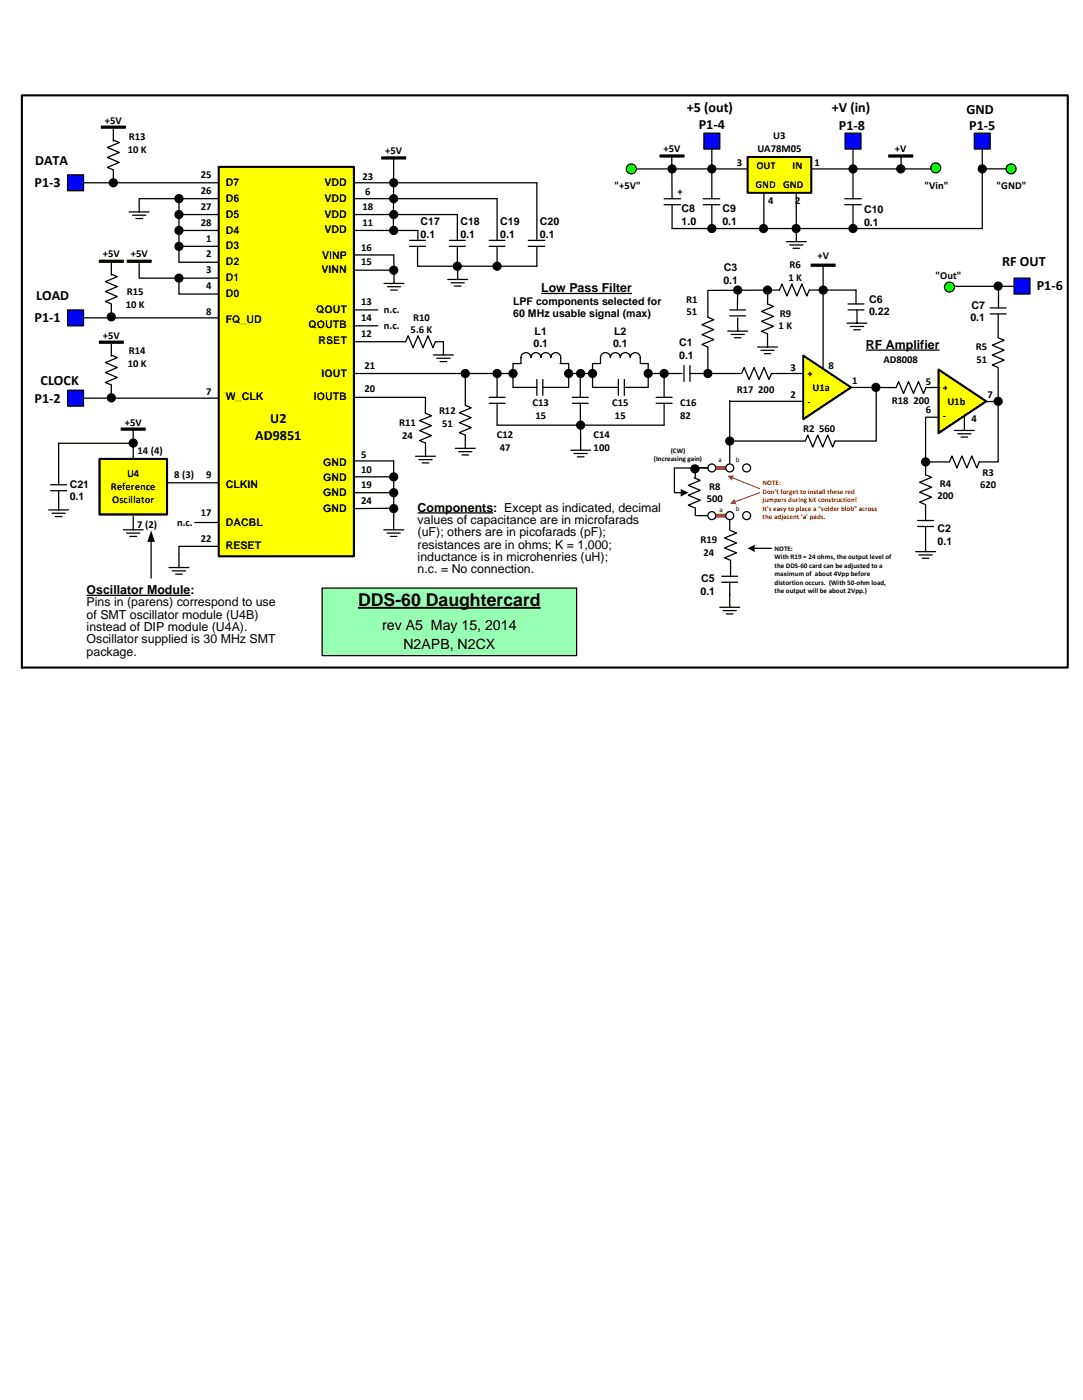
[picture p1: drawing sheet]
<svg xmlns="http://www.w3.org/2000/svg" width="216mm" height="280mm" viewBox="0 0 216 280" stroke-linecap="round" stroke-linejoin="round" font-family="sans-serif">
<path d="M4.4 19.1h208.7v114.2h-208.7z" fill="none" stroke="#000" stroke-width=".42"/>
<path d="M43.7 33.3h26.9v77.8h-26.9z" fill-rule="evenodd" fill="#ff0"/>
<path d="M43.7 33.3h26.9v77.8h-26.9z" fill="none" stroke="#000" stroke-width=".42"/>
<g fill="none" stroke="#000" stroke-width=".25">
<path d="M16.7 36.5h27M27.8 39.7h15.9M35.7 39.7v12.7h8M70.6 39.7h28.6v8.3M70.6 36.5h36.6v11.3M76.2 31.4h4.8v.4h-4.8zM78.6 31.8l-.1 14.2M25.4 52h4.8v.4h-4.8zM27.8 52.4v3.2h15.9M35.7 42.9h8M35.7 49.2h8M35.7 46h8"/>
<path d="M35.7 55.6v3.1h8M70.6 42.9h20.7v5.1M70.6 46h12.8v1.8M81.8 48h3.1M81.8 49.2h3.1M83.3 49.2v4h23.9v-4M89.7 48h3.2M89.7 49.2h3.2M91.3 49.2v4M97.6 48h3.2M97.6 49.2h3.2M99.2 49.2v4"/>
<path d="M105.4 48h3.3M105.4 49.2h3.3M70.6 79.4h14.3v3.2M70.6 74.6h31.8M92.9 74.6v6.4l1.2 .5-2.4 1 2.4 .9-2.4 1 2.4 1-2.4 1 1.2 .5M97.6 79.4h3.2M99.2 74.6v4.8M104 72.6h-1.6v4.8h4.8M104 72.5v-1.1a.99 .99 0 0 1 1-1 .99 .99 0 0 1 1 1 .99 .99 0 0 1 1-1 .99 .99 0 0 1 .9 1 .99 .99 0 0 1 1-1 .99 .99 0 0 1 1 1 .99 .99 0 0 1 1-1 .99 .99 0 0 1 1 1v1.1M107.2 75.8v3.2M108.3 75.8v3.2M111.8 72.6h1.7v4.8h-5.2"/>
<path d="M113.5 74.6h4.8M114.2 79.4h3.2M115.8 74.6v4.8M119.9 72.5v-1.1a.99 .99 0 0 1 .9-1 .99 .99 0 0 1 1 1 .99 .99 0 0 1 1-1 .99 .99 0 0 1 1 1 .99 .99 0 0 1 1-1 .99 .99 0 0 1 1 1 .99 .99 0 0 1 1-1 .99 .99 0 0 1 1 1v1.1M119.9 72.6h-1.6v4.8h5.1M123.4 75.8v3.2M124.6 75.8v3.2M127.8 72.6h1.6v4.8h-4.8M129.4 74.6h6.7M132.6 74.6v4.8M70.6 92.1h8v11.1M70.6 95.2h8"/>
<path d="M70.6 98.4h8M84.9 82.6l1.2 .4-2.4 1 2.4 1-2.4 1 2.4 1-2.4 1 1.2 .5M97.6 80.6h3.2M99.2 80.6v4.3h33.4v-4.3M114.2 80.6h3.2M115.8 80.6l.1 6.7M78.6 101.5l-8 .1"/>
<circle cx="35.7" cy="39.7" r=".79"/>
<circle cx="35.7" cy="42.9" r=".79"/>
<circle cx="35.7" cy="49.2" r=".79"/>
<circle cx="35.7" cy="55.6" r=".79"/>
<circle cx="35.7" cy="46" r=".79"/>
<circle cx="78.6" cy="42.9" r=".79"/>
<circle cx="78.6" cy="46" r=".79"/>
<circle cx="91.3" cy="53.2" r=".79"/>
<circle cx="99.2" cy="53.2" r=".79"/>
<circle cx="92.9" cy="74.6" r=".79"/>
<circle cx="99.2" cy="74.6" r=".79"/>
<circle cx="102.4" cy="74.6" r=".79"/>
<circle cx="113.5" cy="74.6" r=".79"/>
<circle cx="115.9" cy="74.6" r=".79"/>
<circle cx="118.3" cy="74.6" r=".79"/>
<circle cx="129.4" cy="74.6" r=".79"/>
<circle cx="132.6" cy="74.6" r=".79"/>
<circle cx="78.6" cy="98.4" r=".79"/>
<circle cx="78.6" cy="95.2" r=".79"/>
<circle cx="115.9" cy="84.9" r=".79"/>
<circle cx="78.6" cy="101.6" r=".79"/>
</g>
<g fill="#000">
<circle cx="35.7" cy="39.7" r=".79"/>
<circle cx="35.7" cy="42.9" r=".79"/>
<circle cx="35.7" cy="49.2" r=".79"/>
<circle cx="35.7" cy="55.6" r=".79"/>
<circle cx="35.7" cy="46" r=".79"/>
<circle cx="78.6" cy="42.9" r=".79"/>
<circle cx="78.6" cy="46" r=".79"/>
<circle cx="91.3" cy="53.2" r=".79"/>
<circle cx="99.2" cy="53.2" r=".79"/>
<circle cx="92.9" cy="74.6" r=".79"/>
<circle cx="99.2" cy="74.6" r=".79"/>
<circle cx="102.4" cy="74.6" r=".79"/>
<circle cx="113.5" cy="74.6" r=".79"/>
<circle cx="115.9" cy="74.6" r=".79"/>
<circle cx="118.3" cy="74.6" r=".79"/>
<circle cx="129.4" cy="74.6" r=".79"/>
<circle cx="132.6" cy="74.6" r=".79"/>
<circle cx="78.6" cy="98.4" r=".79"/>
<circle cx="78.6" cy="95.2" r=".79"/>
<circle cx="115.9" cy="84.9" r=".79"/>
<circle cx="78.6" cy="101.6" r=".79"/>
</g>
<path d="M76.2 31.6h4.8M25.4 52.2h4.8" fill="none" stroke="#000" stroke-width=".4"/>
<path d="M13.5 34.9h3.2v3.2h-3.2z" fill-rule="evenodd" fill="#00f"/>
<path d="M13.5 34.9h3.2v3.2h-3.2zM16.7 63.5h27" fill="none" stroke="#000" stroke-width=".25"/>
<path d="M13.5 61.9h3.2v3.2h-3.2z" fill-rule="evenodd" fill="#00f"/>
<path d="M13.5 61.9h3.2v3.2h-3.2zM16.7 79.5h27" fill="none" stroke="#000" stroke-width=".25"/>
<path d="M13.5 78h3.2v3.1h-3.2z" fill-rule="evenodd" fill="#00f"/>
<path d="M13.5 78h3.2v3.1h-3.2z" fill="none" stroke="#000" stroke-width=".25"/>
<path d="M19.8 91.7h13.5v11.1h-13.5z" fill-rule="evenodd" fill="#ff0"/>
<path d="M19.8 91.7h13.5v11.1h-13.5z" fill="none" stroke="#000" stroke-width=".42"/>
<g fill="none" stroke="#000" stroke-width=".25">
<path d="M10.1 96.8h3.2M10.1 98h3.2M24.2 85.5h4.8v.4h-4.8zM26.6 85.5v6.2M33.2 96.4h10.5M38.9 104.4h4.8M43.7 109.1h-8v1.6"/>
<circle cx="26.6" cy="88.5" r=".79"/>
</g>
<path d="M24.2 85.7h4.8" fill="none" stroke="#000" stroke-width=".4"/>
<circle cx="26.6" cy="88.5" r=".79" fill="#000"/>
<path d="M160.3 71l9.6 6.4-9.6 6.3z" fill="#ff0"/>
<path d="M160.3 71l9.6 6.4-9.6 6.3z" fill="none" stroke="#000" stroke-width=".42"/>
<path d="M187.3 73.8l9.5 6.4-9.5 6.3z" fill="#ff0"/>
<path d="M187.3 73.8l9.5 6.4-9.5 6.3z" fill="none" stroke="#000" stroke-width=".42"/>
<g fill="none" stroke="#000" stroke-width=".25">
<path d="M70.6 50.9h8M70.6 54h8M141.3 58.1v5.3l1.2 .5-2.4 1 2.4 .9-2.4 1 2.4 1-2.4 1 1.2 .5v5.3M141.3 58l14.3-.1 .5-1.1 1 2.3 1-2.3 .9 2.3 1-2.3 1 2.3 .5-1.2h9.4v2.8M147.2 58v3.9M153.3 58l-.1 2.7 1.2 .5-2.4 1 2.4 1-2.4 1 2.4 1-2.4 1 1.2 .5M161.9 52.8h4.8v.4h-4.8zM164.3 53.2v20.6M190.5 57.2h13M199.3 57.2v4.3M70.6 61.9h4.8M70.6 65.1h4.8"/>
<path d="M70.6 68.3h10.4M131 79.4h3.1M136.5 73v3.2M137.7 74.6h10.1M137.7 73v3.2M145.7 61.9h3.1M145.7 63.1h3.1M169.3 61.9h3.1M169.3 60.7h3.1M169.9 77.4h9M174.9 77.3v10.8M197.6 61.5h3.2"/>
<path d="M197.6 62.7h3.2M199.2 73.6v18.7h-3.7l-.5 1.2-1-2.4-1 2.4-1-2.4-1 2.4-1-2.4-.5 1.2h-4.8M199.2 62.7v4.8l1.2 .5-2.4 1 2.4 .9-2.4 1 2.4 1-2.4 1 1.2 .5M131 80.6h3.1M134.6 93.7v4.7h1.5M138.6 95.5l1.2 .5-2.4 1 2.4 .9-2.4 1 2.4 1-2.4 1 1.2 .5M145.7 80.2h14.6M145.7 80v12.7M145.8 88.1h14.8M160.7 88.1l.5-1.2 1 2.4 1-2.4 1 2.4 1-2.4 1 2.4 .5-1.2h8.1M187.1 83.3h-2.4v11.6l1.2 .4-2.3 1 2.3 1-2.3 1 2.3 1-2.3 1 1.1 .5v3.2M199.2 80.2h-2.5"/>
<path d="M144.1 115.1h3.1M144.1 116.3h3.1M145.7 103.7v2.2M145.7 116.3v2.6M183.2 104h3.1M183.2 105.2h3.1M184.7 105.2v2.4"/>
<circle cx="147.2" cy="57.9" r=".79"/>
<circle cx="153.2" cy="57.9" r=".79"/>
<circle cx="164.3" cy="57.9" r=".79"/>
<circle cx="174.8" cy="77.4" r=".79"/>
<circle cx="145.7" cy="88.1" r=".79"/>
<circle cx="184.7" cy="92.3" r=".79"/>
<circle cx="199.2" cy="80.2" r=".79"/>
</g>
<path d="M161.9 53h4.8" fill="none" stroke="#000" stroke-width=".4"/>
<g fill="#000">
<path d="M135.9 97.7l1.5 .7-1.5 .8z"/>
<circle cx="147.2" cy="57.9" r=".79"/>
<circle cx="153.2" cy="57.9" r=".79"/>
<circle cx="164.3" cy="57.9" r=".79"/>
<circle cx="174.8" cy="77.4" r=".79"/>
<circle cx="145.7" cy="88.1" r=".79"/>
<circle cx="184.7" cy="92.3" r=".79"/>
<circle cx="199.2" cy="80.2" r=".79"/>
</g>
<circle cx="189.5" cy="57.3" r=".99" fill="#0f0"/>
<g fill="none" stroke="#000" stroke-width=".25">
<path d="M11.7 98v1.2"/>
<circle cx="189.5" cy="57.3" r=".99"/>
<circle cx="199.2" cy="57.1" r=".79"/>
</g>
<circle cx="199.2" cy="57.1" r=".79" fill="#000"/>
<path d="M64.3 117.5h50.8v13.5h-50.8z" fill-rule="evenodd" fill="#97ffb1"/>
<path d="M64.3 117.5h50.8v13.5h-50.8z" fill="none" stroke="#000" stroke-width=".25"/>
<path d="M71.5 121.4h36.4" fill="none" stroke="#000" stroke-width=".37"/>
<path d="M149.2 31.4h12.7v7.1h-12.7z" fill-rule="evenodd" fill="#ff0"/>
<path d="M149.2 31.4h12.7v7.1h-12.7z" fill="none" stroke="#000" stroke-width=".42"/>
<g fill="none" stroke="#000" stroke-width=".25">
<path d="M127 33.7h22.2M131.8 31h4.7v.4h-4.7zM132.6 39.7h3.3M134.1 31v8.7M140.4 39.7h3.3M142.1 29.8v9.9M152.5 38.5v6.5M158.9 38.5v7.1M161.9 33.7h23.8M168.6 39.7h3.3M170.3 29.7v10M177.4 31h4.8v.4h-4.8z"/>
<path d="M132.6 40.9h3.3M134.1 40.9v4.8h61.8M140.4 40.9h3.3M142.1 40.9v4.8M168.6 40.9h3.3"/>
</g>
<path d="M131.8 31.2h4.7M177.4 31.2h4.8" fill="none" stroke="#000" stroke-width=".4"/>
<path d="M140.5 26.6h3.2v3.2h-3.2z" fill-rule="evenodd" fill="#00f"/>
<path d="M140.5 26.6h3.2v3.2h-3.2z" fill="none" stroke="#000" stroke-width=".25"/>
<path d="M168.7 26.6h3.1v3.2h-3.1z" fill-rule="evenodd" fill="#00f"/>
<path d="M168.7 26.6h3.1v3.2h-3.1z" fill="none" stroke="#000" stroke-width=".25"/>
<path d="M194.5 26.6h3.1v3.2h-3.1z" fill-rule="evenodd" fill="#00f"/>
<g fill="none" stroke="#000" stroke-width=".25">
<path d="M194.5 26.6h3.1v3.2h-3.1zM196.1 29.8v15.9M196.1 33.7h4.7M170.3 40.9v4.7"/>
<circle cx="134.1" cy="33.7" r=".79"/>
<circle cx="142.1" cy="33.7" r=".79"/>
<circle cx="170.3" cy="33.7" r=".79"/>
<circle cx="142.1" cy="45.7" r=".79"/>
<circle cx="152.4" cy="45.7" r=".79"/>
<circle cx="158.9" cy="45.7" r=".79"/>
<circle cx="141.3" cy="74.6" r=".79"/>
</g>
<g fill="#000">
<circle cx="134.1" cy="33.7" r=".79"/>
<circle cx="142.1" cy="33.7" r=".79"/>
<circle cx="170.3" cy="33.7" r=".79"/>
<circle cx="142.1" cy="45.7" r=".79"/>
<circle cx="152.4" cy="45.7" r=".79"/>
<circle cx="158.9" cy="45.7" r=".79"/>
<circle cx="141.3" cy="74.6" r=".79"/>
</g>
<circle cx="186.8" cy="33.5" r=".99" fill="#0f0"/>
<circle cx="186.8" cy="33.5" r=".99" fill="none" stroke="#000" stroke-width=".25"/>
<circle cx="201.8" cy="33.7" r=".99" fill="#0f0"/>
<circle cx="201.8" cy="33.7" r=".99" fill="none" stroke="#000" stroke-width=".25"/>
<circle cx="126" cy="33.7" r=".99" fill="#0f0"/>
<g fill="none" stroke="#000" stroke-width=".25">
<path d="M78.6 50.9v3.1M81 68.3l.5-1.2 1 2.4 .9-2.4 1 2.4 1-2.4 1 2.4 .5-1.2h1.6M30.2 108.1v7.4"/>
<circle cx="126" cy="33.7" r=".99"/>
<circle cx="78.6" cy="54" r=".79"/>
</g>
<g fill="#000">
<path d="M30.2 106l.7 2.3h-1.5z"/>
<circle cx="78.6" cy="54" r=".79"/>
</g>
<path d="M108 58.6h18.1M17.3 118.9h20.7M83.4 102.5h15.1" fill="none" stroke="#000" stroke-width=".26"/>
<path d="M202.4 55.6h3.2v3.1h-3.2z" fill-rule="evenodd" fill="#00f"/>
<g fill="none" stroke="#000" stroke-width=".25">
<path d="M179.9 31.2v2.5M202.4 55.6h3.2v3.1h-3.2z"/>
<circle cx="179.8" cy="33.7" r=".79"/>
<circle cx="196.1" cy="33.7" r=".79"/>
<circle cx="170.3" cy="45.6" r=".79"/>
</g>
<g fill="#000">
<circle cx="179.8" cy="33.7" r=".79"/>
<circle cx="196.1" cy="33.7" r=".79"/>
<circle cx="170.3" cy="45.6" r=".79"/>
</g>
<circle cx="149" cy="93.5" r=".79" fill="#fff"/>
<g fill="none" stroke="#000" stroke-width=".25">
<path d="M27.8 39.7v2.6M25.8 42.3h4M26.5 43h2.6M27.1 43.7h1.3M76.7 56.6h3.9M77.3 57.3h2.7M78 57.9h1.3M78.6 54v2.6M89.4 55.8h3.9M90 56.5h2.7M90.7 57.2h1.3M91.3 53.2v2.6"/>
<path d="M157 48.3h3.9M157.6 48.9h2.7M158.3 49.6h1.3M158.9 45.6v2.7M86.5 70.9h4M87.2 71.6h2.6M87.8 72.2h1.4M88.5 68.3v2.6M145.3 66.1h3.9M145.9 66.8h2.7M146.6 67.5h1.3M147.2 63.5v2.6"/>
<path d="M151.2 69.3h4M151.9 70h2.6M152.5 70.6h1.4M153.2 66.7v2.6M169.1 64.6h3.9M169.7 65.2h2.7M170.4 65.9h1.3M171.1 61.9v2.7M11.7 99.2v2.7M82.9 91.1h4M83.6 91.8h2.7M84.3 92.5h1.3"/>
<path d="M84.9 88.5v2.6M90.9 89.6h4M91.5 90.2h2.7M92.2 90.9h1.3M92.9 86.9v2.7M113.9 89.9h4M114.6 90.6h2.6M115.2 91.3h1.4M115.9 87.3v2.6M190.5 86h4M191.2 86.6h2.6M191.8 87.3h1.3"/>
<path d="M192.5 83.3v2.7M9.7 101.9h4M10.4 102.5h2.6M11 103.2h1.4M24.6 105.8h4M25.3 106.5h2.6M25.9 107.2h1.4M26.6 103.2v2.6M33.7 113.4h4M34.4 114h2.6M35.1 114.7h1.3M35.7 110.7v2.7"/>
<path d="M76.6 105.8h4M77.3 106.5h2.6M77.9 107.2h1.3M78.6 103.2v2.6M139 103h3.1M145.7 118.7v2.6M182.8 110.2h3.9M183.4 110.9h2.7M184.1 111.5h1.3M184.7 107.6v2.6M143.7 121.3h3.9M144.3 122h2.7"/>
<path d="M145 122.6h1.3"/>
<circle cx="149" cy="93.5" r=".79"/>
</g>
<path d="M142.9 93.5h2.8" fill="none" stroke="#f00" stroke-width=".76"/>
<path d="M172.8 69.9h14.7" fill="none" stroke="#000" stroke-width=".26"/>
<circle cx="142.1" cy="93.5" r=".79" fill="#fff"/>
<g fill="none" stroke="#000" stroke-width=".25">
<path d="M20.2 25.2h4.8v.4h-4.8zM22.6 28l1.2 .5-2.4 1 2.4 1-2.4 1 2.4 .9-2.4 1 1.2 .5M22.6 25.8v2.4M22.6 34v2.4M19.8 52h4.8v.4h-4.8zM22.2 54.8l1.2 .5-2.4 1 2.4 .9-2.4 1 2.4 1-2.4 1 1.2 .5M22.2 52.6v2.4M19.8 68.2h4.8v.4h-4.8zM22.2 70.9l1.2 .5-2.4 1 2.4 1-2.4 1 2.4 1-2.4 1 1.2 .5M22.2 60.8v2.4M22.2 68.8v2.3M22.2 77v2.3"/>
<path d="M148 74.6l.5-1.2 1 2.4 1-2.4 1 2.4 1-2.4 1 2.4 .5-1.2M154.1 74.6h6.2M187.6 77.4h-2.8l-.5 1.2-1-2.4-1 2.4-1-2.4-1 2.4-.9-2.4-.5 1.2M11.7 88.5v8.3M11.8 88.5h14.8M141.4 93.4h-2.6v2.1M138.8 101.4v1.6M145.8 106l1.2 .5-2.4 1 2.4 1-2.4 .9 2.4 1-2.4 1 1.2 .5v3.3"/>
<circle cx="22.6" cy="36.5" r=".79"/>
<circle cx="78.6" cy="39.7" r=".79"/>
<circle cx="78.6" cy="36.5" r=".79"/>
<circle cx="22.2" cy="63.3" r=".79"/>
<circle cx="22.2" cy="79.5" r=".79"/>
<circle cx="142.1" cy="93.5" r=".79"/>
</g>
<path d="M142.9 103h3" fill="none" stroke="#f00" stroke-width=".76"/>
<g fill="#000">
<circle cx="22.6" cy="36.5" r=".79"/>
<circle cx="78.6" cy="39.7" r=".79"/>
<circle cx="78.6" cy="36.5" r=".79"/>
<circle cx="22.2" cy="63.3" r=".79"/>
<circle cx="22.2" cy="79.5" r=".79"/>
</g>
<path d="M20.2 25.4h4.8M19.8 52.2h4.8M19.8 68.4h4.8" fill="none" stroke="#000" stroke-width=".4"/>
<circle cx="145.7" cy="103" r=".79" fill="#fff"/>
<circle cx="145.7" cy="103" r=".79" fill="none" stroke="#000" stroke-width=".25"/>
<circle cx="149" cy="103" r=".79" fill="#fff"/>
<circle cx="149" cy="103" r=".79" fill="none" stroke="#000" stroke-width=".25"/>
<circle cx="142.1" cy="103" r=".79" fill="#fff"/>
<g fill="none" stroke="#000" stroke-width=".25">
<path d="M134.5 93.5h6.8"/>
<circle cx="142.1" cy="103" r=".79"/>
</g>
<circle cx="145.7" cy="93.5" r=".79" fill="#fff"/>
<g fill="none" stroke="#000" stroke-width=".25">
<path d="M150.4 109.5h3.6"/>
<circle cx="138.7" cy="93.7" r=".79"/>
<circle cx="145.7" cy="93.5" r=".79"/>
</g>
<g fill="#000">
<path d="M149.2 109.5l1.5-.7a1.7 1.7 0 0 0 0 1.5z" fill-rule="evenodd"/>
<circle cx="138.7" cy="93.7" r=".79"/>
</g>
<path d="M146.1 95.4l5.5 2.2" fill="none" stroke="#f00" stroke-width=".2"/>
<path d="M145.3 95.1l1.3-.1-.4 .4-.1 .6z" fill-rule="evenodd" fill="#f00"/>
<path d="M151.6 98.4l-5 1.9" fill="none" stroke="#f00" stroke-width=".2"/>
<path d="M146.6 99.6l.1 .6 .3 .5-1.3-.1z" fill-rule="evenodd" fill="#f00"/>
<text font-size="3.5" x="71.5" y="121">DDS-60 Daughtercard</text>
<g font-size="2.8">
<text x="137.1" y="22.3">+5 (out)</text>
<text x="166" y="22.3">+V (in)</text>
<text x="192.9" y="22.7">GND</text>
<text x="139.5" y="25.9">P1-4</text>
<text x="167.4" y="26.1">P1-8</text>
<text x="193.4" y="26.1">P1-5</text>
<text x="7" y="32.9">DATA</text>
<text x="6.9" y="37.4">P1-3</text>
<text x="200.1" y="53.2">RF OUT</text>
<text x="7.2" y="59.9">LOAD</text>
<text x="206.9" y="58">P1-6</text>
<text x="6.9" y="64.3">P1-1</text>
<text x="8.1" y="76.8">CLOCK</text>
<text x="6.9" y="80.5">P1-2</text>
<text x="51" y="87.9">AD9851</text>
<text x="53.9" y="84.5">U2</text>
<text x="76.3" y="125.9">rev A5 May 15, 2014</text>
<text x="80.5" y="129.7">N2APB, N2CX</text>
</g>
<g font-size="2.5">
<text x="108" y="58.4">Low Pass Filter</text>
<text x="172.8" y="69.7">RF Amplifier</text>
<text x="83.4" y="102.2">Components: Except as indicated, decimal</text>
<text x="83.4" y="104.7">values of capacitance are in microfarads</text>
<text x="83.4" y="107.1">(uF); others are in picofarads (pF);</text>
<text x="83.4" y="109.6">resistances are in ohms; K = 1,000;</text>
<text x="83.4" y="112.1">inductance is in microhenries (uH);</text>
<text x="17.3" y="118.7">Oscillator Module:</text>
<text x="83.4" y="114.5">n.c. = No connection.</text>
<text x="17.3" y="121.1">Pins in (parens) correspond to use</text>
<text x="17.3" y="123.6">of SMT oscillator module (U4B)</text>
<text x="17.3" y="126.1">instead of DIP module (U4A).</text>
<text x="17.3" y="128.5">Oscillator supplied is 30 MHz SMT</text>
<text x="17.3" y="131">package.</text>
</g>
<g font-size="2.1">
<text x="20.9" y="24.8">+5V</text>
<text x="25.7" y="27.9">R13</text>
<text x="154.3" y="27.7">U3</text>
<text x="25.5" y="30.5">10 K</text>
<text x="40.1" y="35.5">25</text>
<text x="72.3" y="35.9">23</text>
<text x="76.9" y="30.8">+5V</text>
<text x="132.5" y="30.4">+5V</text>
<text x="147.1" y="33.2">3</text>
<text x="151" y="33.8">OUT</text>
<text x="151.2" y="30.3">UA78M05</text>
<text x="158.2" y="33.8">IN</text>
<text x="162.6" y="33.2">1</text>
<text x="178.6" y="30.4">+V</text>
<text x="40.1" y="38.7">26</text>
<text x="40.1" y="41.9">27</text>
<text x="45.1" y="37.1">D7</text>
<text x="45.1" y="40.3">D6</text>
<text x="64.8" y="37.1">VDD</text>
<text x="64.8" y="40.3">VDD</text>
<text x="72.3" y="42">18</text>
<text x="72.9" y="38.9">6</text>
<text x="122.7" y="37.7">&quot;+5V&quot;</text>
<text x="135.2" y="38.9">+</text>
<text x="150.8" y="37.6">GND GND</text>
<text x="153.3" y="40.7">4</text>
<text x="158.7" y="40.7">2</text>
<text x="184.5" y="37.7">&quot;Vin&quot;</text>
<text x="198.9" y="37.7">&quot;GND&quot;</text>
<text x="40.1" y="45.1">28</text>
<text x="45.1" y="43.5">D5</text>
<text x="45.1" y="46.7">D4</text>
<text x="64.8" y="43.5">VDD</text>
<text x="64.8" y="46.5">VDD</text>
<text x="72.3" y="45.1">11</text>
<text x="84" y="45">C17</text>
<text x="84" y="47.5">0.1</text>
<text x="91.9" y="45">C18</text>
<text x="91.9" y="47.5">0.1</text>
<text x="99.8" y="45">C19</text>
<text x="99.8" y="47.5">0.1</text>
<text x="107.8" y="45">C20</text>
<text x="107.8" y="47.5">0.1</text>
<text x="136.1" y="42.4">C8</text>
<text x="136.1" y="45">1.0</text>
<text x="144.2" y="42.4">C9</text>
<text x="144.2" y="45">0.1</text>
<text x="172.5" y="42.6">C10</text>
<text x="172.5" y="45.2">0.1</text>
<text x="20.5" y="51.4">+5V</text>
<text x="26.1" y="51.4">+5V</text>
<text x="41.2" y="48.2">1</text>
<text x="41.2" y="51.4">2</text>
<text x="45.1" y="49.8">D3</text>
<text x="45.1" y="53">D2</text>
<text x="64.3" y="51.7">VINP</text>
<text x="72.1" y="50.1">16</text>
<text x="72.1" y="53">15</text>
<text x="157.6" y="53.6">R6</text>
<text x="163.2" y="51.8">+V</text>
<text x="25.3" y="58.9">R15</text>
<text x="41.2" y="54.6">3</text>
<text x="41.2" y="57.8">4</text>
<text x="45.1" y="56.2">D1</text>
<text x="45.1" y="59.4">D0</text>
<text x="64.2" y="54.5">VINN</text>
<text x="144.4" y="56.7">0.1</text>
<text x="144.5" y="54.1">C3</text>
<text x="157.4" y="56.1">1 K</text>
<text x="186.7" y="55.7">&quot;Out&quot;</text>
<text x="25.1" y="61.4">10 K</text>
<text x="41.2" y="63">8</text>
<text x="45.1" y="64.6">FQ_UD</text>
<text x="61.6" y="65.6">QOUTB</text>
<text x="63.1" y="62.6">QOUT</text>
<text x="72.1" y="61">13</text>
<text x="72.1" y="64.2">14</text>
<text x="76.6" y="62.5">n.c.</text>
<text x="76.6" y="65.7">n.c.</text>
<text x="82.5" y="64.1">R10</text>
<text x="102.4" y="60.9">LPF components selected for</text>
<text x="102.4" y="63.4">60 MHz usable signal (max)</text>
<text x="137" y="60.5">R1</text>
<text x="137" y="63">51</text>
<text x="155.4" y="65.8">1 K</text>
<text x="155.6" y="63.3">R9</text>
<text x="173.5" y="60.5">C6</text>
<text x="173.5" y="63">0.22</text>
<text x="193.7" y="64.2">0.1</text>
<text x="193.9" y="61.7">C7</text>
<text x="20.5" y="67.8">+5V</text>
<text x="25.7" y="70.8">R14</text>
<text x="63.6" y="68.8">RSET</text>
<text x="72.1" y="67.3">12</text>
<text x="82" y="66.6">5.6 K</text>
<text x="106.5" y="69.4">0.1</text>
<text x="106.7" y="66.8">L1</text>
<text x="122.4" y="69.4">0.1</text>
<text x="122.6" y="66.8">L2</text>
<text x="135.6" y="69.2">C1</text>
<text x="135.6" y="71.8">0.1</text>
<text x="194.8" y="70">R5</text>
<text x="25.5" y="73.3">10 K</text>
<text x="64.2" y="75.4">IOUT</text>
<text x="72.7" y="73.7">21</text>
<text x="157.8" y="74.1">3</text>
<text x="161.2" y="75.2">+</text>
<text x="165.4" y="73.7">8</text>
<text x="170.1" y="76.6">1</text>
<text x="176.3" y="72.5">AD8008</text>
<text x="184.8" y="76.8">5</text>
<text x="194.9" y="72.5">51</text>
<text x="41.2" y="78.8">7</text>
<text x="45.1" y="79.8">W_CLK</text>
<text x="62.6" y="80">IOUTB</text>
<text x="72.7" y="78.3">20</text>
<text x="87.6" y="82.7">R12</text>
<text x="106.3" y="81.1">C13</text>
<text x="106.9" y="83.7">15</text>
<text x="122.2" y="81.1">C15</text>
<text x="122.8" y="83.7">15</text>
<text x="135.8" y="81.1">C16</text>
<text x="135.8" y="83.7">82</text>
<text x="147.1" y="78.4">R17</text>
<text x="151.4" y="78.4">200</text>
<text x="157.8" y="79.4">2</text>
<text x="161.2" y="81">-</text>
<text x="162.2" y="78">U1a</text>
<text x="178" y="80.6">R18</text>
<text x="182.3" y="80.6">200</text>
<text x="184.8" y="82.6">6</text>
<text x="188.2" y="78">+</text>
<text x="188.2" y="83.8">-</text>
<text x="189.1" y="80.8">U1b</text>
<text x="197.1" y="79.4">7</text>
<text x="24.9" y="85.2">+5V</text>
<text x="79.7" y="85.1">R11</text>
<text x="80.3" y="87.6">24</text>
<text x="88.2" y="85.2">51</text>
<text x="99.2" y="87.5">C12</text>
<text x="118.5" y="87.5">C14</text>
<text x="160.3" y="86.4">R2</text>
<text x="163.5" y="86.4">560</text>
<text x="193.9" y="84.4">4</text>
<text x="25.4" y="95.3">U4</text>
<text x="27.5" y="90.7">14 (4)</text>
<text x="34.8" y="95.5">8 (3)</text>
<text x="41.1" y="95.5">9</text>
<text x="64.5" y="93">GND</text>
<text x="72.1" y="91.4">5</text>
<text x="72.1" y="94.5">10</text>
<text x="99.7" y="90">47</text>
<text x="118.5" y="90">100</text>
<text x="196.1" y="95">R3</text>
<text x="13.9" y="97.4">C21</text>
<text x="13.9" y="99.9">0.1</text>
<text x="22.1" y="97.9">Reference</text>
<text x="22.4" y="100.4">Oscillator</text>
<text x="45.1" y="97.4">CLKIN</text>
<text x="64.5" y="96.1">GND</text>
<text x="64.5" y="99.2">GND</text>
<text x="72.1" y="97.6">19</text>
<text x="72.1" y="100.6">24</text>
<text x="141.1" y="100.3">500</text>
<text x="141.5" y="97.8">R8</text>
<text x="187.1" y="99.7">200</text>
<text x="187.6" y="97.2">R4</text>
<text x="195.6" y="97.6">620</text>
<text x="27.4" y="105.5">7 (2)</text>
<text x="35.3" y="105">n.c.</text>
<text x="40.1" y="103">17</text>
<text x="45.1" y="105">DACBL</text>
<text x="64.5" y="102.2">GND</text>
<text x="187.1" y="106.3">C2</text>
<text x="40.1" y="108.2">22</text>
<text x="45.1" y="109.7">RESET</text>
<text x="139.8" y="108.5">R19</text>
<text x="140.4" y="111.1">24</text>
<text x="187.1" y="108.9">0.1</text>
<text x="139.8" y="118.8">0.1</text>
<text x="139.9" y="116.3">C5</text>
</g>
<g font-size="1.4">
<text x="130.5" y="92.2">(Increasing gain)</text>
<text x="133.9" y="90.5">(CW)</text>
<text x="143.4" y="92.3">a</text>
<text x="146.9" y="92.4">b</text>
<text x="143.6" y="102.2">a</text>
<text x="146.9" y="102.2">b</text>
<text x="154.6" y="110">NOTE:</text>
<text x="154.6" y="111.7">With R19 = 24 ohms, the output levelof</text>
<text x="154.6" y="113.4">the DDS-60 card can be adjusted to a</text>
<text x="154.6" y="115.1">maximum of about 4Vpp before</text>
<text x="154.6" y="116.8">distortion occurs. (With 50-ohm load,</text>
<text x="154.6" y="118.5">the output willbe about 2Vpp.)</text>
</g>
<g font-size="1.4" fill="#f00">
<text x="152.2" y="97">NOTE:</text>
<text x="152.2" y="98.6">Don’t forget to installthese red</text>
<text x="152.2" y="100.3">jumpers during kit construction!</text>
<text x="152.2" y="102">It’s easy to place a “solder blob” across</text>
<text x="152.2" y="103.7">the adjacent ‘a’ pads.</text>
</g>
</svg>
